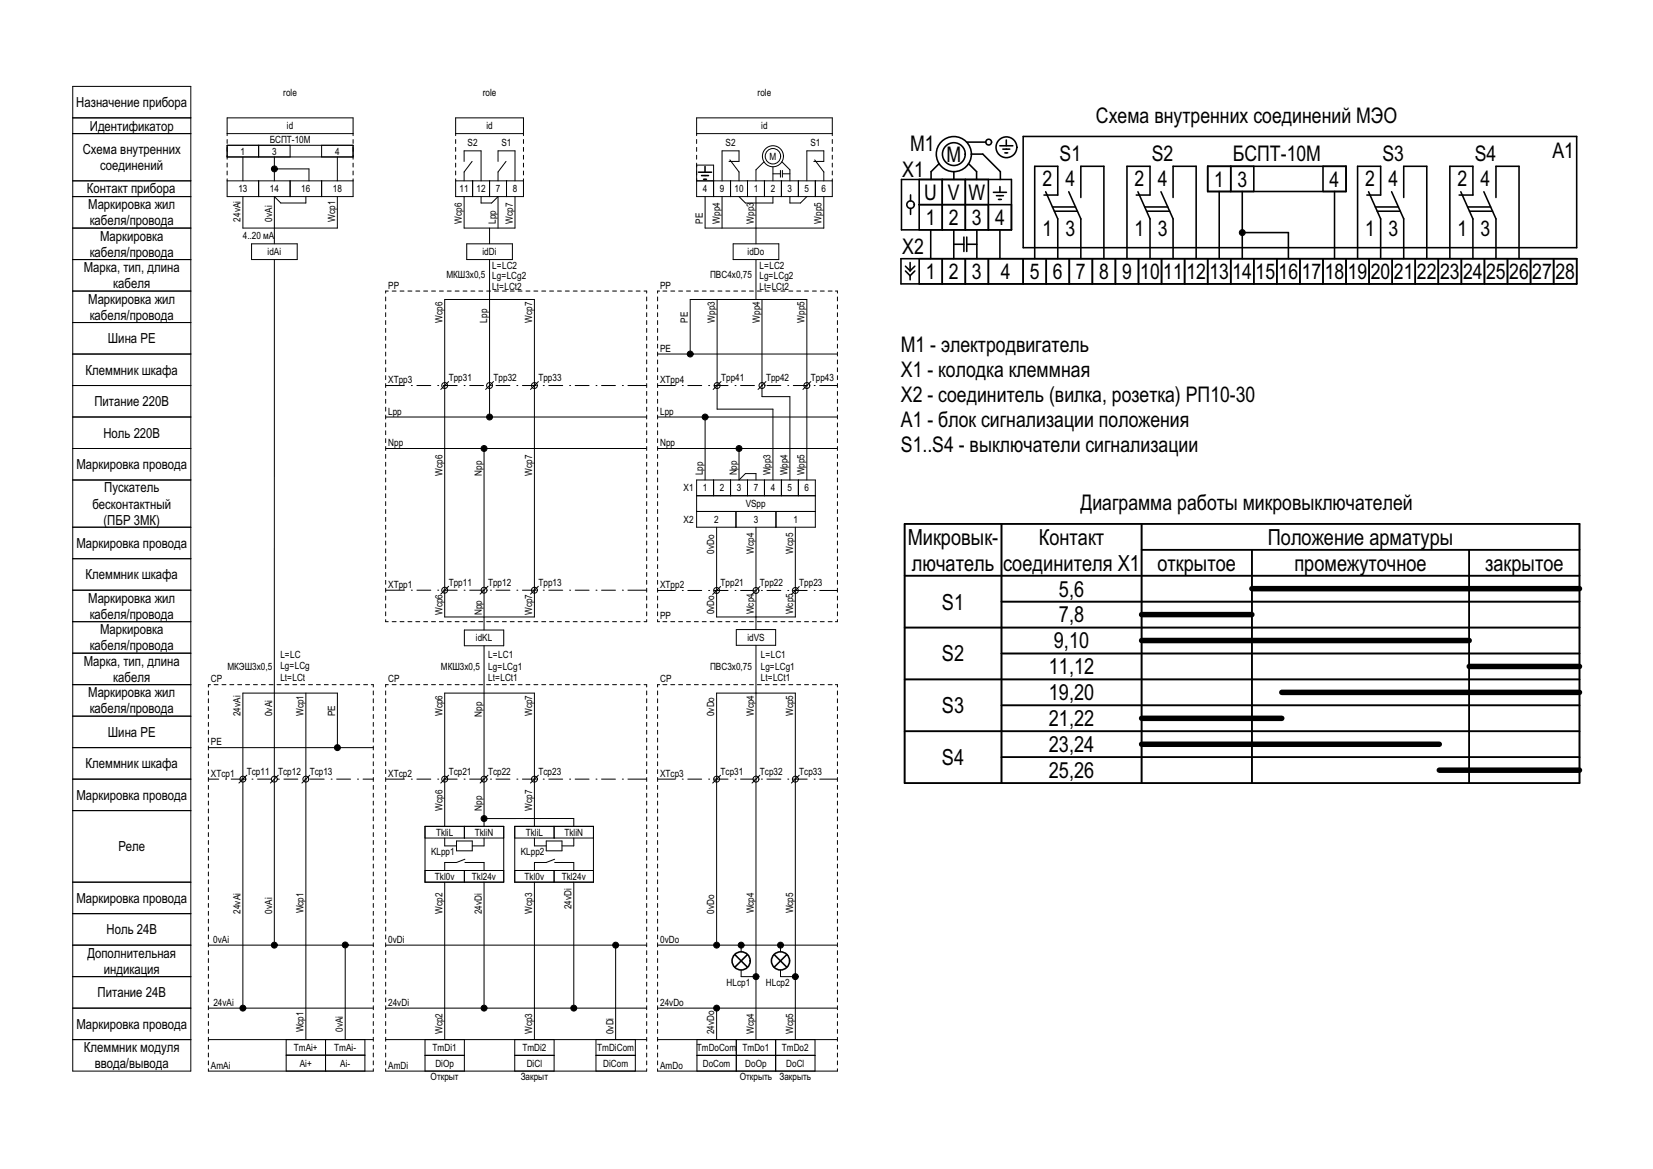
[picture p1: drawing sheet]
<svg xmlns="http://www.w3.org/2000/svg" width="420mm" height="297mm" viewBox="0 0 420 297" stroke-linecap="round" stroke-linejoin="round" font-family="sans-serif">
<!-- layer: cp_static_do -->
<g fill="none" stroke="#000" stroke-width=".25">
<path d="M167.1 175.5v1M167.1 177.5v1M167.1 179.5v1M167.6 173.9h-.5v.6M168.4 173.9h1M170.4 173.9h1M172.4 173.9h1M174.4 173.9h1M176.4 173.9h1M178.4 173.9h1M180.4 173.9h1M182.4 173.9h1"/>
<path d="M184.4 173.9h1M186.4 173.9h1M188.4 173.9h1M190.4 173.9h1M192.1 176.1v88M192.4 173.9h1M194.4 173.9h1M196.4 173.9h1M198.4 173.9h1M200.4 173.9h1M202.4 173.9h1M204.4 173.9h1"/>
<path d="M206.4 173.9h1M208.4 173.9h1M210.4 173.9h1M212.3 173.9h.5v.6M212.8 175.5v1M212.8 177.5v1M212.8 179.5v1M167.1 197.9h4.5M167.1 181.5v1M167.1 183.5v1M167.1 185.5v1M167.1 187.5v1"/>
<path d="M167.1 189.5v1M167.1 191.5v1M167.1 193.5v1M167.1 195.5v1M167.1 197.5v1M167.1 199.5v1M173.3 197.9h.1M174.8 197.9h3.5M180.1 197.9h.1M181.5 197.9h3.5M183.1 196.9l-2 2M186.8 197.9h.1"/>
<path d="M188.2 197.9h3.5M193.1 196.9l-2 2M193.5 197.9h.1M194.9 197.9h3.5M200.2 197.9h.1M201.6 197.9h3.5M203.1 196.9l-2 2M206.9 197.9h.1M208.3 197.9h4.5M212.8 181.5v1M212.8 183.5v1M212.8 185.5v1"/>
<path d="M212.8 187.5v1M212.8 189.5v1M212.8 191.5v1M212.8 193.5v1M212.8 195.5v1M212.8 197.5v1M212.8 199.5v1M167.1 201.5v1M167.1 203.5v1M167.1 205.5v1M167.1 207.5v1M167.1 209.5v1"/>
<path d="M167.1 211.5v1M167.1 213.5v1M167.1 215.5v1M167.1 217.5v1M167.1 219.5v1M212.8 201.5v1M212.8 203.5v1M212.8 205.5v1M212.8 207.5v1M212.8 209.5v1M212.8 211.5v1M212.8 213.5v1"/>
<path d="M212.8 215.5v1M212.8 217.5v1M212.8 219.5v1M167.1 221.5v1M167.1 223.5v1M167.1 225.5v1M167.1 227.5v1M167.1 229.5v1M167.1 231.5v1M167.1 233.5v1M167.1 235.5v1M167.1 237.5v1"/>
<path d="M167.1 239.5v1M182.1 239.4v-63.3h20v88M212.8 221.5v1M212.8 223.5v1M212.8 225.5v1M212.8 227.5v1M212.8 229.5v1M212.8 231.5v1M212.8 233.5v1M212.8 235.5v1M212.8 237.5v1M212.8 239.5v1"/>
<path d="M167.1 256.1h45.7M167.1 240.1h45.7M167.1 241.5v1M167.1 243.5v1M167.1 245.5v1M167.1 247.5v1M167.1 249.5v1M167.1 251.5v1M167.1 253.5v1M167.1 255.5v1M167.1 257.5v1M167.1 259.5v1"/>
<path d="M182.1 256.9v7.2M188.3 240.9v.9M188.3 246.4v1.7h3M198.3 246.4v1.7h3M198.3 240.9v.9M212.8 241.5v1M212.8 243.5v1M212.8 245.5v1M212.8 247.5v1M212.8 249.5v1M212.8 251.5v1M212.8 253.5v1"/>
<path d="M212.8 255.5v1M212.8 257.5v1M212.8 259.5v1M167.1 271.5v.6h45.7v-.6M167.1 264.1h45.7M167.1 261.5v1M167.1 263.5v1M167.1 265.5v1M167.1 267.5v1M167.1 269.5v1M177.1 268.1h30M177.1 264.1v8"/>
<path d="M187.1 264.1v8M197.1 264.1v8M207.1 264.1v8M212.8 261.5v1M212.8 263.5v1M212.8 265.5v1M212.8 267.5v1M212.8 269.5v1"/>
<circle cx="182.1" cy="197.9" r=".75"/>
<circle cx="192.1" cy="197.9" r=".75"/>
<circle cx="202.1" cy="197.9" r=".75"/>
<circle cx="182.1" cy="256.1" r=".75"/>
<circle cx="182.1" cy="240.1" r=".75"/>
<circle cx="188.3" cy="240.1" r=".75"/>
<circle cx="192.1" cy="248.1" r=".75"/>
<circle cx="198.3" cy="240.1" r=".75"/>
<circle cx="202.1" cy="248.1" r=".75"/>
</g>
<!-- layer: id_static_do -->
<g fill="none" stroke="#000" stroke-width=".25">
<path d="M177 34.5v-4.6h34.5v4.6M177 35.4v1M177 37.4v1M177 39.4v1M177 33.9h34.5M211.5 35.4v1M211.5 37.4v1M211.5 39.4v1M177 41.4v8.5h34.5v-4.5M177 41.9h4.3v8M177 45.9h34.5M179.2 49.9v8h30.1v-8"/>
<path d="M183.5 49.9v8M185.2 41h2.6v-2.7h-4.3v7.6M185.5 40.6l2.3 3.1v2.2M185.6 45.9v4M187.8 49.9l1.6 1.7h7v-1.7M189.9 45.9v4M192.1 49.9v12M194.1 41.1l-2 2v2.8M194.2 45.9v4M196.4 42.4v3.5M196.4 44.2h1.9M198.3 43.3v1.7"/>
<path d="M198.5 45.9v4M198.7 41.1l2 2v2.8M198.8 44.2h1.9M198.8 43.3v1.7M200.7 49.9v1.7h2.7l1.6-1.7M202.9 45.9v4M206.8 41h2.5v-2.7h-4.3v7.6M207 40.6l2.3 3.1v2.2M207.2 45.9v4M211.5 41.4v1M211.5 43.4v1M167.1 75.4v1"/>
<path d="M167.1 77.4v1M167.1 79.4v1M167.6 73.9h-.5v.6M168.4 73.9h1M170.4 73.9h1M172.4 73.9h1M174.4 73.9h1M176.4 73.9h1M178.4 73.9h1M180.4 73.9h1M182.2 76.1v27.8h14.2v18M182.4 73.9h1"/>
<path d="M184.4 73.9h1M186.3 61.9h11.6v4h-11.6zM186.4 73.9h1M188.4 73.9h1M190.4 73.9h1M192.1 65.9v10.2M192.4 73.9h1M193.6 76.1v24.7h7.1v21.1M194.4 73.9h1M196.4 73.9h1M198.4 73.9h1M200.4 73.9h1"/>
<path d="M202.4 73.9h1M204.4 73.9h1M206.4 73.9h1M208.4 73.9h1M210.4 73.9h1M212.3 73.9h.5v.6M212.8 75.4v1M212.8 77.4v1M212.8 79.4v1M167.1 97.9h4.5M167.1 89.9h45.7M167.1 81.4v1"/>
<path d="M167.1 83.4v1M167.1 85.4v1M167.1 87.4v1M167.1 89.4v1M167.1 91.4v1M167.1 93.4v1M167.1 95.4v1M167.1 97.4v1M167.1 99.4v1M173.3 97.9h.1M174.8 97.9h3.5M175.4 89.2v-13.1h29.6v45.8"/>
<path d="M180.1 97.9h.1M181.5 97.9h3.5M183.2 96.9l-2 2M186.8 97.9h.1M188.2 97.9h3.5M193.5 97.9h.1M194.6 96.9l-2 2M194.9 97.9h3.5M200.2 97.9h.1M201.6 97.9h3.5M206 96.9l-2 2M206.9 97.9h.1"/>
<path d="M208.3 97.9h4.5M212.8 81.4v1M212.8 83.4v1M212.8 85.4v1M212.8 87.4v1M212.8 89.4v1M212.8 91.4v1M212.8 93.4v1M212.8 95.4v1M212.8 97.4v1M212.8 99.4v1M167.1 105.9h45.7"/>
<path d="M167.1 113.9h45.7M167.1 101.4v1M167.1 103.4v1M167.1 105.4v1M167.1 107.4v1M167.1 109.4v1M167.1 111.4v1M167.1 113.4v1M167.1 115.4v1M167.1 117.4v1M167.1 119.4v1M179.2 106.7v15.2"/>
<path d="M187.8 114.7v7.2l1.6-1.6h2.7v1.6M212.8 101.4v1M212.8 103.4v1M212.8 105.4v1M212.8 107.4v1M212.8 109.4v1M212.8 111.4v1M212.8 113.4v1M212.8 115.4v1M212.8 117.4v1M212.8 119.4v1M167.1 121.4v1"/>
<path d="M167.1 123.4v1M167.1 125.4v1M167.1 127.4v1M167.1 129.4v1M167.1 131.4v1M167.1 133.4v1M167.1 135.4v1M167.1 137.4v1M167.1 139.4v1M177 129.9h30.2M177 121.9h30.2v12h-30.2zM177 125.9h30.2"/>
<path d="M181.3 121.9v4M182.1 133.9v22.9h20v-22.9M185.6 121.9v4M187 129.9v4M189.9 121.9v4M192.1 133.9v26M194.2 121.9v4M197.2 129.9v4M198.5 121.9v4M202.9 121.9v4M212.8 121.4v1M212.8 123.4v1"/>
<path d="M212.8 125.4v1M212.8 127.4v1M212.8 129.4v1M212.8 131.4v1M212.8 133.4v1M212.8 135.4v1M212.8 137.4v1M212.8 139.4v1M167.1 150h4.5M167.1 157.4v.5h.5M167.1 141.4v1M167.1 143.4v1"/>
<path d="M167.1 145.4v1M167.1 147.4v1M167.1 149.4v1M167.1 151.4v1M167.1 153.4v1M167.1 155.4v1M168.4 157.9h1M170.4 157.9h1M172.4 157.9h1M173.3 150h.1M174.4 157.9h1M174.8 150h3.5"/>
<path d="M176.4 157.9h1M178.4 157.9h1M180.1 150h.1M180.4 157.9h1M181.5 150h3.5M182.4 157.9h1M183.1 149l-2 2M184.4 157.9h1M186.4 157.9h1M186.8 150h.1M187.1 159.9h10v4h-10zM188.2 150h3.5"/>
<path d="M188.4 157.9h1M190.4 157.9h1M192.4 157.9h1M193.1 149l-2 2M193.5 150h.1M194.4 157.9h1M194.9 150h3.5M196.4 157.9h1M198.4 157.9h1M200.2 150h.1M200.4 157.9h1M201.6 150h3.5"/>
<path d="M202.4 157.9h1M203.1 149l-2 2M204.4 157.9h1M206.4 157.9h1M206.9 150h.1M208.3 150h4.5M208.4 157.9h1M210.4 157.9h1M212.8 157.4v.5h-.5M212.8 141.4v1M212.8 143.4v1M212.8 145.4v1"/>
<path d="M212.8 147.4v1M212.8 149.4v1M212.8 151.4v1M212.8 153.4v1M212.8 155.4v1M192.1 163.9v12.2"/>
<circle cx="196.4" cy="39.7" r="1.96"/>
<circle cx="196.4" cy="39.7" r="2.67"/>
<circle cx="175.4" cy="89.9" r=".75"/>
<circle cx="182.2" cy="97.9" r=".75"/>
<circle cx="193.6" cy="97.9" r=".75"/>
<circle cx="205" cy="97.9" r=".75"/>
<circle cx="179.2" cy="105.9" r=".75"/>
<circle cx="187.8" cy="113.9" r=".75"/>
<circle cx="182.1" cy="150" r=".75"/>
<circle cx="192.1" cy="150" r=".75"/>
<circle cx="202.1" cy="150" r=".75"/>
</g>
<!-- layer: cp_static_ai -->
<g fill="none" stroke="#000" stroke-width=".25">
<path d="M52.9 175.5v1M52.9 177.5v1M52.9 179.5v1M53.5 173.9h-.6v.6M54.4 173.9h1M56.4 173.9h1M58.4 173.9h1M60.4 173.9h1M62.4 173.9h1M64.4 173.9h1M66.4 173.9h1M68.4 173.9h1"/>
<path d="M69.7 176.1v63.3M70.4 173.9h1M72.4 173.9h1M74.4 173.9h1M76.4 173.9h1M77.7 176.1v88M78.4 173.9h1M80.4 173.9h1M82.4 173.9h1M84.4 173.9h1M86.4 173.9h1M88.4 173.9h1"/>
<path d="M90.4 173.9h1M92.4 173.9h1M94.3 173.9h.6v.6M94.9 175.5v1M94.9 177.5v1M94.9 179.5v1M52.9 197.9h2.7M52.9 189.9h42M52.9 181.5v1M52.9 183.5v1M52.9 185.5v1M52.9 187.5v1"/>
<path d="M52.9 189.5v1M52.9 191.5v1M52.9 193.5v1M52.9 195.5v1M52.9 197.5v1M52.9 199.5v1M57.3 197.9h.1M58.7 197.9h3.6M62.7 196.9l-2 2M64 197.9h.1M65.4 197.9h3.6M70.7 196.9l-2 2"/>
<path d="M70.7 197.9h.1M72.1 197.9h3.6M77.4 197.9h.1M78.7 196.9l-2 2M78.8 197.9h3.6M84.1 197.9h.1M85.5 197.9h3.6M85.7 189.2v-13.1h-24v79.3M90.8 197.9h.1M92.2 197.9h2.7M94.9 181.5v1M94.9 183.5v1"/>
<path d="M94.9 185.5v1M94.9 187.5v1M94.9 189.5v1M94.9 191.5v1M94.9 193.5v1M94.9 195.5v1M94.9 197.5v1M94.9 199.5v1M52.9 201.5v1M52.9 203.5v1M52.9 205.5v1M52.9 207.5v1"/>
<path d="M52.9 209.5v1M52.9 211.5v1M52.9 213.5v1M52.9 215.5v1M52.9 217.5v1M52.9 219.5v1M94.9 201.5v1M94.9 203.5v1M94.9 205.5v1M94.9 207.5v1M94.9 209.5v1M94.9 211.5v1"/>
<path d="M94.9 213.5v1M94.9 215.5v1M94.9 217.5v1M94.9 219.5v1M52.9 221.5v1M52.9 223.5v1M52.9 225.5v1M52.9 227.5v1M52.9 229.5v1M52.9 231.5v1M52.9 233.5v1M52.9 235.5v1"/>
<path d="M52.9 237.5v1M52.9 239.5v1M94.9 221.5v1M94.9 223.5v1M94.9 225.5v1M94.9 227.5v1M94.9 229.5v1M94.9 231.5v1M94.9 233.5v1M94.9 235.5v1M94.9 237.5v1M94.9 239.5v1"/>
<path d="M52.9 256.1h42M52.9 240.1h42M52.9 241.5v1M52.9 243.5v1M52.9 245.5v1M52.9 247.5v1M52.9 249.5v1M52.9 251.5v1M52.9 253.5v1M52.9 255.5v1M52.9 257.5v1M52.9 259.5v1"/>
<path d="M87.7 240.8v23.3M94.9 241.5v1M94.9 243.5v1M94.9 245.5v1M94.9 247.5v1M94.9 249.5v1M94.9 251.5v1M94.9 253.5v1M94.9 255.5v1M94.9 257.5v1M94.9 259.5v1M52.9 271.5v.6h42v-.6"/>
<path d="M52.9 264.1h42M52.9 261.5v1M52.9 263.5v1M52.9 265.5v1M52.9 267.5v1M52.9 269.5v1M72.7 268.1h20M72.7 264.1v8M82.7 264.1v8M92.7 264.1v8M94.9 261.5v1M94.9 263.5v1"/>
<path d="M94.9 265.5v1M94.9 267.5v1M94.9 269.5v1"/>
<circle cx="61.7" cy="197.9" r=".75"/>
<circle cx="69.7" cy="197.9" r=".75"/>
<circle cx="77.7" cy="197.9" r=".75"/>
<circle cx="85.7" cy="189.9" r=".75"/>
<circle cx="61.7" cy="256.1" r=".75"/>
<circle cx="69.7" cy="240.1" r=".75"/>
<circle cx="87.7" cy="240.1" r=".75"/>
</g>
<g fill="#000">
<circle cx="85.7" cy="189.9" r=".75"/>
<circle cx="61.7" cy="256.1" r=".75"/>
<circle cx="69.7" cy="240.1" r=".75"/>
<circle cx="87.7" cy="240.1" r=".75"/>
</g>
<!-- layer: id_static_ai -->
<g fill="none" stroke="#000" stroke-width=".25">
<path d="M57.7 33.9h32M57.7 34.5v-4.6h32v4.6M57.7 35.4v1M57.7 39.9h32M61.7 39.9v6M65.7 36.9v3M69.7 39.9v6M73.7 36.9v3M81.7 36.9v3M85.7 39.9v6M89.7 35.4v1M57.7 40.4v-3.5h32v3.5"/>
<path d="M57.7 45.4v4.5h32v-4.5M57.7 41.4v1M57.7 43.4v1M57.7 45.9h32M61.7 49.9v8h24v-8M65.7 45.9v4M70.5 42.9h8v3M73.7 45.9v4M77.7 49.9v1.7h-6.4l-1.6-1.7v12M81.7 45.9v4M89.7 41.4v1M89.7 43.4v1"/>
<path d="M63.9 61.9h11.6v4h-11.6zM69.7 65.9v110.2"/>
<circle cx="69.7" cy="42.9" r=".75"/>
</g>
<!-- layer: cp_static_di -->
<g fill="none" stroke="#000" stroke-width=".25">
<path d="M98 175.5v1M98 177.5v1M98 179.5v1M98.6 173.9h-.6v.6M99.6 173.9h1M101.6 173.9h1M103.6 173.9h1M105.6 173.9h1M107.6 173.9h1M109.6 173.9h1M111.6 173.9h1M113.6 173.9h1"/>
<path d="M115.6 173.9h1M117.6 173.9h1M119.6 173.9h1M121.6 173.9h1M123.6 173.9h1M125.6 173.9h1M127.6 173.9h1M129.6 173.9h1M131.6 173.9h1M133.6 173.9h1M135.6 173.9h1M137.6 173.9h1"/>
<path d="M139.6 173.9h1M141.6 173.9h1M143.6 173.9h1M145.6 173.9h1M147.6 173.9h1M149.6 173.9h1M151.6 173.9h1M153.6 173.9h1M155.6 173.9h1M157.6 173.9h1M159.6 173.9h1M161.6 173.9h1"/>
<path d="M163.6 173.9h.7v.6M164.3 175.5v1M164.3 177.5v1M164.3 179.5v1M98 197.9h4.8M98 181.5v1M98 183.5v1M98 185.5v1M98 187.5v1M98 189.5v1M98 191.5v1M98 193.5v1"/>
<path d="M98 195.5v1M98 197.5v1M98 199.5v1M104.5 197.9h.1M105.9 197.9h3.6M111.2 197.9h.1M112.6 197.9h3.6M113 197.9v12M114 196.9l-2 2M117.9 197.9h.1M119.3 197.9h3.6M123 197.9v12"/>
<path d="M124 196.9l-2 2M124.6 197.9h.1M126 197.9h3.6M131.3 197.9h.1M132.7 197.9h3.6M135.8 197.9v12M136.8 196.9l-2 2M138 197.9h.1M139.4 197.9h3.6M144.7 197.9h.1M146.1 197.9h3.6M151.4 197.9h.1"/>
<path d="M152.8 197.9h3.6M158.1 197.9h.1M159.5 197.9h4.8M164.3 181.5v1M164.3 183.5v1M164.3 185.5v1M164.3 187.5v1M164.3 189.5v1M164.3 191.5v1M164.3 193.5v1M164.3 195.5v1M164.3 197.5v1"/>
<path d="M164.3 199.5v1M98 201.5v1M98 203.5v1M98 205.5v1M98 207.5v1M98 209.5v1M98 211.5v1M98 213.5v1M98 215.5v1M98 217.5v1M98 219.5v1M108 209.9h20v14.2h-20z"/>
<path d="M108 212.9h20M113 212.9v2h3M116 213.7h4v2.5h-4zM118 209.9v3M118.1 218.3l-2.1 .8h-3v2.1M118.1 219.1h4.9v2.1M123 212.9v2h-3M123.7 208l22.1-.1v2M130.8 209.9h20v14.2h-20zM130.8 212.9h20M135.8 212.9v2h3M138.8 213.7h4v2.5h-4z"/>
<path d="M140.8 209.9v3M140.9 218.3l-2.1 .8h-3v2.1M140.9 219.1h4.9v2.1M145.8 212.9v2h-3M164.3 201.5v1M164.3 203.5v1M164.3 205.5v1M164.3 207.5v1M164.3 209.5v1M164.3 211.5v1M164.3 213.5v1M164.3 215.5v1"/>
<path d="M164.3 217.5v1M164.3 219.5v1M98 221.5v1M98 223.5v1M98 225.5v1M98 227.5v1M98 229.5v1M98 231.5v1M98 233.5v1M98 235.5v1M98 237.5v1M98 239.5v1"/>
<path d="M108 221.2h20M113 224.1v40M118 221.2v2.9M123 224.1v31.3M130.8 221.2h20M135.8 224.1v40M140.8 221.2v2.9M145.8 224.1v31.3M164.3 221.5v1M164.3 223.5v1M164.3 225.5v1M164.3 227.5v1"/>
<path d="M164.3 229.5v1M164.3 231.5v1M164.3 233.5v1M164.3 235.5v1M164.3 237.5v1M164.3 239.5v1M98 256.1h66.3M98 240.1h66.3M98 241.5v1M98 243.5v1M98 245.5v1M98 247.5v1"/>
<path d="M98 249.5v1M98 251.5v1M98 253.5v1M98 255.5v1M98 257.5v1M98 259.5v1M156.4 240.9v23.2M164.3 241.5v1M164.3 243.5v1M164.3 245.5v1M164.3 247.5v1M164.3 249.5v1"/>
<path d="M164.3 251.5v1M164.3 253.5v1M164.3 255.5v1M164.3 257.5v1M164.3 259.5v1M98 271.5v.6h66.3v-.6M98 264.1h66.3M98 261.5v1M98 263.5v1M98 265.5v1M98 267.5v1M98 269.5v1"/>
<path d="M108 264.1v8M108 268.1h10M118 264.1v8M130.8 264.1v8M130.8 268.1h10M140.8 264.1v8M151.4 268.1h10M151.4 264.1v8M161.4 264.1v8M164.3 261.5v1M164.3 263.5v1M164.3 265.5v1"/>
<path d="M164.3 267.5v1M164.3 269.5v1"/>
<circle cx="113" cy="197.9" r=".75"/>
<circle cx="123" cy="197.9" r=".75"/>
<circle cx="135.8" cy="197.9" r=".75"/>
<circle cx="123" cy="208" r=".75"/>
<circle cx="123" cy="256.1" r=".75"/>
<circle cx="145.8" cy="256.1" r=".75"/>
<circle cx="156.4" cy="240.1" r=".75"/>
</g>
<!-- layer: id_static_di -->
<g fill="none" stroke="#000" stroke-width=".25">
<path d="M115.8 34.5v-4.6h17.2v4.6M115.8 35.4v1M115.8 37.4v1M115.8 39.4v1M115.8 33.9h17.2M133 35.4v1M133 37.4v1M133 39.4v1M115.8 45.4v4.5h17.2v-4.5M115.8 45.9h17.2M115.8 41.4v1M115.8 43.4v1"/>
<path d="M117.9 41v-2.7h4.3v7.6M117.9 49.9v8h13v-8M119.9 41l-2 2.7v2.2M120.1 45.9v4M122.2 49.9v1.7h2.7l1.6-1.7v8M124.4 45.9v4M124.4 57.9v4M126.5 41v-2.7h4.4v7.6M128.6 41l-2.1 2.7v2.2M128.7 45.9v4M133 41.4v1M133 43.4v1"/>
<path d="M98 75.4v1M98 77.4v1M98 79.4v1M98.6 73.9h-.6v.6M99.6 73.9h1M101.6 73.9h1M103.6 73.9h1M105.6 73.9h1M107.6 73.9h1M109.6 73.9h1M111.6 73.9h1M113 76.1h22.8v80.7h-22.8z"/>
<path d="M113.6 73.9h1M115.6 73.9h1M117.6 73.9h1M118.6 61.9h11.6v4h-11.6zM119.6 73.9h1M121.6 73.9h1M123.6 73.9h1M124.4 65.9v39.3M125.6 73.9h1M127.6 73.9h1M129.6 73.9h1M131.6 73.9h1"/>
<path d="M133.6 73.9h1M135.6 73.9h1M137.6 73.9h1M139.6 73.9h1M141.6 73.9h1M143.6 73.9h1M145.6 73.9h1M147.6 73.9h1M149.6 73.9h1M151.6 73.9h1M153.6 73.9h1M155.6 73.9h1"/>
<path d="M157.6 73.9h1M159.6 73.9h1M161.6 73.9h1M163.6 73.9h.7v.6M164.3 75.4v1M164.3 77.4v1M164.3 79.4v1M98 97.9h4.8M98 81.4v1M98 83.4v1M98 85.4v1M98 87.4v1"/>
<path d="M98 89.4v1M98 91.4v1M98 93.4v1M98 95.4v1M98 97.4v1M98 99.4v1M104.5 97.9h.1M105.9 97.9h3.6M111.2 97.9h.1M112.6 97.9h3.6M114 96.9l-2 2M117.9 97.9h.1"/>
<path d="M119.3 97.9h3.6M124.6 97.9h.1M125.4 96.9l-2 2M126 97.9h3.6M131.3 97.9h.1M132.7 97.9h3.6M136.8 96.9l-2 2M138 97.9h.1M139.4 97.9h3.6M144.7 97.9h.1M146.1 97.9h3.6M151.4 97.9h.1"/>
<path d="M152.8 97.9h3.6M158.1 97.9h.1M159.5 97.9h4.8M164.3 81.4v1M164.3 83.4v1M164.3 85.4v1M164.3 87.4v1M164.3 89.4v1M164.3 91.4v1M164.3 93.4v1M164.3 95.4v1M164.3 97.4v1"/>
<path d="M164.3 99.4v1M98 105.9h66.3M98 113.9h66.3M98 101.4v1M98 103.4v1M98 105.4v1M98 107.4v1M98 109.4v1M98 111.4v1M98 113.4v1M98 115.4v1M98 117.4v1"/>
<path d="M98 119.4v1M123 114.7v45.4M164.3 101.4v1M164.3 103.4v1M164.3 105.4v1M164.3 107.4v1M164.3 109.4v1M164.3 111.4v1M164.3 113.4v1M164.3 115.4v1M164.3 117.4v1M164.3 119.4v1"/>
<path d="M98 121.4v1M98 123.4v1M98 125.4v1M98 127.4v1M98 129.4v1M98 131.4v1M98 133.4v1M98 135.4v1M98 137.4v1M98 139.4v1M164.3 121.4v1M164.3 123.4v1"/>
<path d="M164.3 125.4v1M164.3 127.4v1M164.3 129.4v1M164.3 131.4v1M164.3 133.4v1M164.3 135.4v1M164.3 137.4v1M164.3 139.4v1M98 149.9h4.8M98 141.4v1M98 143.4v1M98 145.4v1"/>
<path d="M98 147.4v1M98 149.4v1M98 151.4v1M98 153.4v1M98 155.4v1M98 157.4v.5h.6M99.6 157.9h1M101.6 157.9h1M103.6 157.9h1M104.5 149.9h.1M105.6 157.9h1M105.9 149.9h3.6"/>
<path d="M107.6 157.9h1M109.6 157.9h1M111.2 149.9h.1M111.6 157.9h1M112.6 149.9h3.6M113.6 157.9h1M114 148.9l-2 2M115.6 157.9h1M117.6 157.9h1M117.9 149.9h.1M119.3 149.9h3.6M119.6 157.9h1"/>
<path d="M121.6 157.9h1M123.6 157.9h1M124 148.9l-2 2M124.6 149.9h.1M125.6 157.9h1M126 149.9h3.6M127.6 157.9h1M129.6 157.9h1M131.3 149.9h.1M131.6 157.9h1M132.7 149.9h3.6M133.6 157.9h1"/>
<path d="M135.6 157.9h1M136.8 148.9l-2 2M137.6 157.9h1M138 149.9h.1M139.4 149.9h3.6M139.6 157.9h1M141.6 157.9h1M143.6 157.9h1M144.7 149.9h.1M145.6 157.9h1M146.1 149.9h3.6M147.6 157.9h1"/>
<path d="M149.6 157.9h1M151.4 149.9h.1M151.6 157.9h1M152.8 149.9h3.6M153.6 157.9h1M155.6 157.9h1M157.6 157.9h1M158.1 149.9h.1M159.5 149.9h4.8M159.6 157.9h1M161.6 157.9h1M164.3 141.4v1"/>
<path d="M164.3 143.4v1M164.3 145.4v1M164.3 147.4v1M164.3 149.4v1M164.3 151.4v1M164.3 153.4v1M164.3 155.4v1M164.3 157.4v.5h-.7M118 160.1h10v4h-10zM123 164.1v33.8M113 197.9v-21.8h22.8v21.8"/>
<circle cx="113" cy="97.9" r=".75"/>
<circle cx="124.4" cy="97.9" r=".75"/>
<circle cx="135.8" cy="97.9" r=".75"/>
<circle cx="123" cy="113.9" r=".75"/>
<circle cx="124.4" cy="105.9" r=".75"/>
<circle cx="113" cy="149.9" r=".75"/>
<circle cx="123" cy="149.9" r=".75"/>
<circle cx="135.8" cy="149.9" r=".75"/>
</g>
<!-- layer: cp_names -->
<path d="M18.5 173.9h30v32h-30zM18.5 197.9h30M18.5 189.9h30M18.5 181.9h30M18.5 224.1h30v48h-30zM18.5 232.1h30M18.5 256.1h30M18.5 240.1h30M18.5 248.1h30M18.5 264.1h30" fill="none" stroke="#000" stroke-width=".25"/>
<!-- layer: id_names -->
<g fill="none" stroke="#000" stroke-width=".25">
<path d="M18.5 21.9h30v152h-30zM18.5 29.9h30M18.5 33.9h30M18.5 57.9h30M18.5 49.9h30M18.5 45.9h30M18.5 73.9h30M18.5 65.9h30M18.5 97.9h30M18.5 89.9h30M18.5 81.9h30M18.5 105.9h30"/>
<path d="M18.5 113.9h30M18.5 133.9h30M18.5 121.9h30M18.5 157.9h30M18.5 149.9h30M18.5 141.9h30M18.5 165.9h30M18.5 205.9h30v18.2h-30z"/>
</g>
<!-- layer: info -->
<g fill="none" stroke="#000" stroke-width=".4">
<path d="M245.6 36.1h4.9M246.8 39.2h2.9l4.5 4.4v2M254 37h3.3M254.8 37.9h1.8M255.3 38.8h.7M255.7 35.6v1.4M260 34.7h140.6v28.2h-140.6zM177.5 43.8h3.3M178.3 44.6h1.7M178.8 45.6h.7M179.1 42.3v1.5M229.1 45.6h27.9v12.8h-27.9z"/>
<path d="M231.4 49.5v1.5M231.4 53v1.5M233.6 45.6v12.8M233.6 52h23.4M236.5 58.4v7.3M238.6 41.6l-2 2v2M239.4 45.6v12.8M242.3 58.4v7.3M242.4 43.6v2M245.3 45.6v12.8M246.1 41.6l2 2v2M248.2 58.4v7.3"/>
<path d="M251.1 45.6v12.8M252.4 48.9h3.3M253.2 49.7h1.7M253.7 50.7h.7M254.1 58.4v7.3M254.1 47.4v1.5M265.3 49.6h3.5v-7.3h-5.9v23.4M265.7 48.7l3.1 6.9v10.1M267.4 52.6h5.9M267.9 53.7h5.9M271.5 48.7l3.1 6.9v10.1M274.6 50.2v-7.9h5.9v23.4"/>
<path d="M288.7 49.6h3.5v-7.3h-5.9v23.4M289.1 48.7l3.1 6.9v10.1M290.9 52.6h5.8M291.3 53.7h5.9M295 48.7l3.1 6.9v10.1M298.1 50.2v-7.9h5.8v23.4M306.9 42.3h35.1v6.4h-35.1zM309.8 48.7v17M312.7 42.3v6.4M315.6 48.7v17M316.4 59.1h11v6.6M318.6 42.3v6.4"/>
<path d="M336.2 42.3v6.4M339.1 48.7v17M347.3 49.6h3.5v-7.3h-5.9v23.4M347.7 48.7l3.1 6.9v10.1M349.5 52.6h5.8M349.9 53.7h5.9M353.6 48.7l3.1 6.9v10.1M356.7 50.2v-7.9h5.8v23.4M370.7 49.6h3.5v-7.3h-5.8v23.4M371.2 48.7l3 6.9v10.1M372.9 52.6h5.9M373.4 53.7h5.8"/>
<path d="M377 48.7l3.1 6.9v10.1M380.1 50.2v-7.9h5.9v23.4M228.9 65.7h171.7v6.4h-171.7zM230.1 67.6l1.1 1.2M230.1 68.8l1.1 1.2M231.2 66.7v2.1M231.2 70v1.1M232.4 67.6l-1.2 1.2M232.4 68.8l-1.2 1.2M233.6 65.7v6.4M239.4 65.7v6.4M242.3 62.1h2.6"/>
<path d="M244.9 60.2v3.7M245.3 65.7v6.4M245.6 62.1h2.6M245.6 60.2v3.7M251.1 65.7v6.4M260 65.7v6.4M265.8 65.7v6.4M271.7 65.7v6.4M277.6 65.7v6.4M283.4 65.7v6.4M289.3 65.7v6.4M295.1 65.7v6.4"/>
<path d="M301 65.7v6.4M306.9 65.7v6.4M312.7 65.7v6.4M318.6 65.7v6.4M324.4 65.7v6.4M330.3 65.7v6.4M336.2 65.7v6.4M342 65.7v6.4M347.9 65.7v6.4M353.7 65.7v6.4M359.6 65.7v6.4M365.5 65.7v6.4"/>
<path d="M371.3 65.7v6.4M377.2 65.7v6.4M383 65.7v6.4M388.9 65.7v6.4M394.8 65.7v6.4M229.8 133.1h171.5v65.9h-171.5zM254.5 133.1v65.9M290.1 133.1v65.9M290.1 139.7h111.2M318.1 139.7v59.3M373.3 139.7v59.3M229.8 159.4h171.5"/>
<path d="M229.8 146.3h171.5M254.5 152.9h146.8M229.8 172.6h171.5M254.5 166h146.8M254.5 179.2h146.8M229.8 185.8h171.5M254.5 192.4h146.8"/>
<circle cx="242.4" cy="39.2" r="2.9"/>
<circle cx="242.4" cy="39.2" r="4.5"/>
<circle cx="251.2" cy="36.1" r=".73"/>
<circle cx="255.7" cy="37.4" r="2.64"/>
<circle cx="231.4" cy="52" r=".96"/>
</g>
<path d="M290.1 156.1h28M318.1 149.6h83.2M290.1 162.7h83.2M325.7 175.9h75.6M373.3 169.3h28M290.1 182.5h35.6M290.1 189.1h75.6M365.7 195.7h35.6" fill="none" stroke="#000" stroke-width="1.4"/>
<circle cx="315.6" cy="59.1" r=".75" fill="none" stroke="#000" stroke-width=".25"/>
<circle cx="315.6" cy="59.1" r=".75" fill="#000"/>
<!-- layer: cp_static_do -->
<g fill="#000">
<circle cx="182.1" cy="240.1" r=".75"/>
<circle cx="182.1" cy="256.1" r=".75"/>
<circle cx="188.3" cy="240.1" r=".75"/>
<circle cx="192.1" cy="248.1" r=".75"/>
<circle cx="198.3" cy="240.1" r=".75"/>
<circle cx="202.1" cy="248.1" r=".75"/>
</g>
<g fill="none" stroke="#000" stroke-width=".4">
<path d="M186.7 242.5l3.2 3.3M189.9 242.5l-3.2 3.3M196.7 242.5l3.2 3.3M199.9 242.5l-3.2 3.3"/>
<circle cx="188.3" cy="244.1" r="2.31"/>
<circle cx="198.3" cy="244.1" r="2.31"/>
</g>
<!-- layer: id_static_do -->
<g fill="#000">
<circle cx="175.4" cy="89.9" r=".75"/>
<circle cx="179.2" cy="105.9" r=".75"/>
<circle cx="187.8" cy="113.9" r=".75"/>
</g>
<!-- layer: id_static_ai -->
<circle cx="69.7" cy="42.9" r=".75" fill="#000"/>
<!-- layer: cp_static_di -->
<g fill="#000">
<circle cx="123" cy="208" r=".75"/>
<circle cx="123" cy="256.1" r=".75"/>
<circle cx="145.8" cy="256.1" r=".75"/>
<circle cx="156.4" cy="240.1" r=".75"/>
</g>
<!-- layer: id_static_di -->
<g fill="#000">
<circle cx="123" cy="113.9" r=".75"/>
<circle cx="124.4" cy="105.9" r=".75"/>
</g>
<g font-size="5.6">
<text x="230.6" y="138.4">Микровык-</text>
<text x="263.9" y="138.4">Контакт</text>
<text x="322.1" y="138.4">Положение арматуры</text>
<text x="231.7" y="145">лючатель</text>
<text x="254.9" y="145">соединителя Х1</text>
<text x="294.1" y="145">открытое</text>
<text x="328.9" y="145">промежуточное</text>
<text x="377.4" y="145">закрытое</text>
<text x="239.3" y="154.9">S1</text>
<text x="269.1" y="151.6">5,6</text>
<text x="269.1" y="158.1">7,8</text>
<text x="267.8" y="164.7">9,10</text>
<text x="239.3" y="168">S2</text>
<text x="266.5" y="171.3">11,12</text>
<text x="266.5" y="177.9">19,20</text>
<text x="239.3" y="181.2">S3</text>
<text x="266.5" y="184.5">21,22</text>
<text x="266.5" y="191.1">23,24</text>
<text x="239.3" y="194.4">S4</text>
<text x="266.5" y="197.7">25,26</text>
</g>
<g font-size="5.5">
<text x="278.5" y="31.2">Схема внутренних соединений МЭО</text>
<text x="231.3" y="38.3">M1</text>
<text x="240.5" y="41.1">M</text>
<text x="269.2" y="40.8">S1</text>
<text x="292.7" y="40.8">S2</text>
<text x="313.2" y="41">БСПТ-10М</text>
<text x="351.3" y="40.8">S3</text>
<text x="374.7" y="40.8">S4</text>
<text x="394.5" y="40.1">A1</text>
<text x="229.3" y="44.9">X1</text>
<text x="264.8" y="47.4">2</text>
<text x="270.7" y="47.4">4</text>
<text x="288.3" y="47.4">2</text>
<text x="294.2" y="47.4">4</text>
<text x="308.5" y="47.4">1</text>
<text x="314.4" y="47.4">3</text>
<text x="337.8" y="47.4">4</text>
<text x="346.9" y="47.4">2</text>
<text x="352.8" y="47.4">4</text>
<text x="370.3" y="47.4">2</text>
<text x="376.2" y="47.4">4</text>
<text x="234.9" y="50.7">U</text>
<text x="240.8" y="50.7">V</text>
<text x="246.1" y="50.7">W</text>
<text x="235.2" y="57.1">1</text>
<text x="241.1" y="57.1">2</text>
<text x="247" y="57.1">3</text>
<text x="252.8" y="57.1">4</text>
<text x="264.8" y="59.9">1</text>
<text x="270.7" y="59.9">3</text>
<text x="288.3" y="59.9">1</text>
<text x="294.2" y="59.9">3</text>
<text x="346.9" y="59.9">1</text>
<text x="352.8" y="59.9">3</text>
<text x="370.3" y="59.9">1</text>
<text x="376.2" y="59.9">3</text>
<text x="229.3" y="64.5">X2</text>
<text x="235.2" y="70.9">1</text>
<text x="241.1" y="70.9">2</text>
<text x="247" y="70.9">3</text>
<text x="254.3" y="70.9">4</text>
<text x="261.7" y="70.9">5</text>
<text x="267.5" y="70.9">6</text>
<text x="273.4" y="70.9">7</text>
<text x="279.2" y="70.9">8</text>
<text x="285.1" y="70.9">9</text>
<text x="289.7" y="70.9">10</text>
<text x="295.6" y="70.9">11</text>
<text x="301.4" y="70.9">12</text>
<text x="307.3" y="70.9">13</text>
<text x="313.2" y="70.9">14</text>
<text x="319" y="70.9">15</text>
<text x="324.9" y="70.9">16</text>
<text x="330.7" y="70.9">17</text>
<text x="336.6" y="70.9">18</text>
<text x="342.5" y="70.9">19</text>
<text x="348.3" y="70.9">20</text>
<text x="354.2" y="70.9">21</text>
<text x="360" y="70.9">22</text>
<text x="365.9" y="70.9">23</text>
<text x="371.8" y="70.9">24</text>
<text x="377.6" y="70.9">25</text>
<text x="383.5" y="70.9">26</text>
<text x="389.3" y="70.9">27</text>
<text x="395.2" y="70.9">28</text>
<text x="228.9" y="89.3">М1 - электродвигатель</text>
<text x="228.9" y="95.7">Х1 - колодка клеммная</text>
<text x="228.9" y="102.1">Х2 - соединитель (вилка, розетка) РП10-30</text>
<text x="228.9" y="108.5">А1 - блок сигнализации положения</text>
<text x="228.9" y="114.9">S1..S4 - выключатели сигнализации</text>
<text x="274.5" y="129.6">Диаграмма работы микровыключателей</text>
</g>
<g font-size="3.5">
<text x="19.4" y="27.2">Назначение прибора</text>
<text x="22.8" y="33.3">Идентификатор</text>
<text x="21" y="39.2">Схема внутренних</text>
<text x="25.5" y="43.3">соединений</text>
<text x="22.1" y="49">Контакт прибора</text>
<text x="22.4" y="53.1">Маркировка жил</text>
<text x="22.8" y="57.3">кабеля/провода</text>
<text x="22.8" y="65.3">кабеля/провода</text>
<text x="25.4" y="61.1">Маркировка</text>
<text x="21.3" y="69.1">Марка, тип, длина</text>
<text x="22.4" y="77.1">Маркировка жил</text>
<text x="28.8" y="73.3">кабеля</text>
<text x="22.8" y="81.3">кабеля/провода</text>
<text x="27.4" y="87.2">Шина PE</text>
<text x="21.8" y="95.2">Клеммник шкафа</text>
<text x="24" y="103.2">Питание 220В</text>
<text x="26.3" y="111.2">Ноль 220В</text>
<text x="19.4" y="119.2">Маркировка провода</text>
<text x="26.5" y="125.1">Пускатель</text>
<text x="23.5" y="129.2">бесконтактный</text>
<text x="26.3" y="133.3">(ПБР 3МК)</text>
<text x="19.4" y="139.2">Маркировка провода</text>
<text x="21.8" y="147.2">Клеммник шкафа</text>
<text x="22.4" y="153.1">Маркировка жил</text>
<text x="22.8" y="157.3">кабеля/провода</text>
<text x="25.4" y="161.1">Маркировка</text>
<text x="22.8" y="165.3">кабеля/провода</text>
<text x="21.3" y="169.1">Марка, тип, длина</text>
<text x="28.8" y="173.3">кабеля</text>
<text x="22.4" y="177.1">Маркировка жил</text>
<text x="22.8" y="181.3">кабеля/провода</text>
<text x="27.4" y="187.2">Шина PE</text>
<text x="21.8" y="195.2">Клеммник шкафа</text>
<text x="19.4" y="203.2">Маркировка провода</text>
<text x="30.1" y="216.2">Реле</text>
<text x="19.4" y="229.4">Маркировка провода</text>
<text x="27.1" y="237.4">Ноль 24В</text>
<text x="22.2" y="243.3">Дополнительная</text>
<text x="26.4" y="247.4">индикация</text>
<text x="24.8" y="253.4">Питание 24В</text>
<text x="19.4" y="261.4">Маркировка провода</text>
<text x="21.3" y="267.3">Клеммник модуля</text>
<text x="24.1" y="271.4">ввода/вывода</text>
</g>
<g font-size="2.5">
<text x="72" y="24.3">role</text>
<text x="122.7" y="24.3">role</text>
<text x="192.5" y="24.3">role</text>
<text x="72.9" y="32.8">id</text>
<text x="123.6" y="32.8">id</text>
<text x="193.4" y="32.8">id</text>
<text x="61.1" y="39.3">1</text>
<text x="68.5" y="36.3">БСПТ-10М</text>
<text x="69.1" y="39.3">3</text>
<text x="85.1" y="39.3">4</text>
<text x="118.8" y="37.1">S2</text>
<text x="127.4" y="37.1">S1</text>
<text x="184.3" y="37.1">S2</text>
<text x="195.5" y="40.6">M</text>
<text x="205.9" y="37.1">S1</text>
<text x="60.6" y="48.8">13</text>
<text x="68.6" y="48.8">14</text>
<text x="76.6" y="48.8">16</text>
<text x="84.6" y="48.8">18</text>
<text x="116.8" y="48.8">11</text>
<text x="121.1" y="48.8">12</text>
<text x="126" y="48.8">7</text>
<text x="130.3" y="48.8">8</text>
<text x="178.6" y="48.8">4</text>
<text x="182.9" y="48.8">9</text>
<text x="186.6" y="48.8">10</text>
<text x="191.5" y="48.8">1</text>
<text x="195.8" y="48.8">2</text>
<text x="200.1" y="48.8">3</text>
<text x="204.4" y="48.8">5</text>
<text x="208.7" y="48.8">6</text>
<text x="61.1" y="56.3" transform="rotate(-90 61.1 56.3)">24vAi</text>
<text x="69.1" y="56.3" transform="rotate(-90 69.1 56.3)">0vAi</text>
<text x="85.1" y="56.3" transform="rotate(-90 85.1 56.3)">Wcp1</text>
<text x="117.3" y="56.8" transform="rotate(-90 117.3 56.8)">Wcp6</text>
<text x="126" y="56.8" transform="rotate(-90 126 56.8)">Lpp</text>
<text x="130.3" y="56.8" transform="rotate(-90 130.3 56.8)">Wcp7</text>
<text x="178.6" y="56.8" transform="rotate(-90 178.6 56.8)">PE</text>
<text x="182.9" y="56.8" transform="rotate(-90 182.9 56.8)">Wpp4</text>
<text x="191.5" y="56.8" transform="rotate(-90 191.5 56.8)">Wpp3</text>
<text x="208.7" y="56.8" transform="rotate(-90 208.7 56.8)">Wpp5</text>
<text x="61.7" y="60.7">4..20 мА</text>
<text x="68" y="64.8">idAi</text>
<text x="122.6" y="64.8">idDi</text>
<text x="189.9" y="64.8">idDo</text>
<text x="113.4" y="70.7">МКШ3х0,5</text>
<text x="125.1" y="68.4">L=LC2</text>
<text x="125.1" y="70.9">Lg=LCg2</text>
<text x="180.4" y="70.7">ПВС4х0,75</text>
<text x="193" y="68.4">L=LC2</text>
<text x="193" y="70.9">Lg=LCg2</text>
<text x="98.6" y="73.4">PP</text>
<text x="125.1" y="73.6">Lt=LCt2</text>
<text x="167.7" y="73.4">PP</text>
<text x="193" y="73.6">Lt=LCt2</text>
<text x="112.4" y="81.9" transform="rotate(-90 112.4 81.9)">Wcp6</text>
<text x="123.8" y="81.9" transform="rotate(-90 123.8 81.9)">Lpp</text>
<text x="135.2" y="81.9" transform="rotate(-90 135.2 81.9)">Wcp7</text>
<text x="174.8" y="81.9" transform="rotate(-90 174.8 81.9)">PE</text>
<text x="181.6" y="81.9" transform="rotate(-90 181.6 81.9)">Wpp3</text>
<text x="193" y="81.9" transform="rotate(-90 193 81.9)">Wpp4</text>
<text x="204.4" y="81.9" transform="rotate(-90 204.4 81.9)">Wpp5</text>
<text x="167.7" y="89.4">PE</text>
<text x="98.6" y="97.4">XTpp3</text>
<text x="114" y="96.9">Tpp31</text>
<text x="125.4" y="96.9">Tpp32</text>
<text x="136.8" y="96.9">Tpp33</text>
<text x="167.7" y="97.4">XTpp4</text>
<text x="183.2" y="96.9">Tpp41</text>
<text x="194.6" y="96.9">Tpp42</text>
<text x="206" y="96.9">Tpp43</text>
<text x="98.6" y="105.4">Lpp</text>
<text x="167.7" y="105.4">Lpp</text>
<text x="98.6" y="113.4">Npp</text>
<text x="167.7" y="113.4">Npp</text>
<text x="112.4" y="120.9" transform="rotate(-90 112.4 120.9)">Wcp6</text>
<text x="122.4" y="120.9" transform="rotate(-90 122.4 120.9)">Npp</text>
<text x="135.2" y="120.9" transform="rotate(-90 135.2 120.9)">Wcp7</text>
<text x="173.7" y="124.8">X1</text>
<text x="178.6" y="120.8" transform="rotate(-90 178.6 120.8)">Lpp</text>
<text x="178.6" y="124.8">1</text>
<text x="182.9" y="124.8">2</text>
<text x="187.2" y="120.8" transform="rotate(-90 187.2 120.8)">Npp</text>
<text x="187.2" y="124.8">3</text>
<text x="191.5" y="124.8">7</text>
<text x="195.8" y="120.8" transform="rotate(-90 195.8 120.8)">Wpp3</text>
<text x="195.8" y="124.8">4</text>
<text x="200.1" y="120.8" transform="rotate(-90 200.1 120.8)">Wpp4</text>
<text x="200.1" y="124.8">5</text>
<text x="204.4" y="120.8" transform="rotate(-90 204.4 120.8)">Wpp5</text>
<text x="204.4" y="124.8">6</text>
<text x="189.5" y="128.8">VSpp</text>
<text x="173.7" y="132.8">X2</text>
<text x="181.4" y="132.8">2</text>
<text x="191.5" y="132.8">3</text>
<text x="201.6" y="132.8">1</text>
<text x="181.5" y="140.7" transform="rotate(-90 181.5 140.7)">0vDo</text>
<text x="191.5" y="140.7" transform="rotate(-90 191.5 140.7)">Wcp4</text>
<text x="201.5" y="140.7" transform="rotate(-90 201.5 140.7)">Wcp5</text>
<text x="98.6" y="149.4">XTpp1</text>
<text x="114" y="148.9">Tpp11</text>
<text x="124" y="148.9">Tpp12</text>
<text x="136.8" y="148.9">Tpp13</text>
<text x="167.7" y="149.4">XTpp2</text>
<text x="183.1" y="148.9">Tpp21</text>
<text x="193.1" y="149">Tpp22</text>
<text x="203.1" y="149">Tpp23</text>
<text x="112.4" y="156.3" transform="rotate(-90 112.4 156.3)">Wcp6</text>
<text x="122.4" y="156.3" transform="rotate(-90 122.4 156.3)">Npp</text>
<text x="135.2" y="156.3" transform="rotate(-90 135.2 156.3)">Wcp7</text>
<text x="167.7" y="157.4">PP</text>
<text x="181.5" y="156.1" transform="rotate(-90 181.5 156.1)">0vDo</text>
<text x="191.5" y="156.1" transform="rotate(-90 191.5 156.1)">Wcp4</text>
<text x="201.5" y="156.1" transform="rotate(-90 201.5 156.1)">Wcp5</text>
<text x="71.2" y="167.1">L=LC</text>
<text x="120.9" y="163">idKL</text>
<text x="124.1" y="167.2">L=LC1</text>
<text x="189.9" y="162.8">idVS</text>
<text x="193.3" y="167.2">L=LC1</text>
<text x="53.6" y="173.4">CP</text>
<text x="57.8" y="170.2">МКЭШ3х0,5</text>
<text x="71.2" y="170.1">Lg=LCg</text>
<text x="71.2" y="173">Lt=LCt</text>
<text x="98.6" y="173.4">CP</text>
<text x="112" y="170.2">МКШ3х0,5</text>
<text x="124.1" y="170.2">Lg=LCg1</text>
<text x="124.1" y="173.1">Lt=LCt1</text>
<text x="167.7" y="173.4">CP</text>
<text x="180.4" y="170.1">ПВС3х0,75</text>
<text x="193.3" y="170.1">Lg=LCg1</text>
<text x="193.3" y="173.1">Lt=LCt1</text>
<text x="61.1" y="181.9" transform="rotate(-90 61.1 181.9)">24vAi</text>
<text x="69.1" y="182" transform="rotate(-90 69.1 182)">0vAi</text>
<text x="77.1" y="181.9" transform="rotate(-90 77.1 181.9)">Wcp1</text>
<text x="85.1" y="181.9" transform="rotate(-90 85.1 181.9)">PE</text>
<text x="112.4" y="181.9" transform="rotate(-90 112.4 181.9)">Wcp6</text>
<text x="122.4" y="182.1" transform="rotate(-90 122.4 182.1)">Npp</text>
<text x="135.2" y="181.9" transform="rotate(-90 135.2 181.9)">Wcp7</text>
<text x="181.5" y="181.9" transform="rotate(-90 181.5 181.9)">0vDo</text>
<text x="191.5" y="181.9" transform="rotate(-90 191.5 181.9)">Wcp4</text>
<text x="201.5" y="181.9" transform="rotate(-90 201.5 181.9)">Wcp5</text>
<text x="53.6" y="189.4">PE</text>
<text x="53.6" y="197.4">XTcp1</text>
<text x="62.7" y="196.8">Tcp11</text>
<text x="70.7" y="196.8">Tcp12</text>
<text x="78.7" y="196.8">Tcp13</text>
<text x="98.6" y="197.4">XTcp2</text>
<text x="114" y="196.9">Tcp21</text>
<text x="124" y="196.9">Tcp22</text>
<text x="136.8" y="196.9">Tcp23</text>
<text x="167.7" y="197.4">XTcp3</text>
<text x="183.1" y="196.9">Tcp31</text>
<text x="193.1" y="196.9">Tcp32</text>
<text x="203.1" y="196.9">Tcp33</text>
<text x="112.4" y="205.9" transform="rotate(-90 112.4 205.9)">Wcp6</text>
<text x="122.4" y="206" transform="rotate(-90 122.4 206)">Npp</text>
<text x="135.2" y="205.9" transform="rotate(-90 135.2 205.9)">Wcp7</text>
<text x="110.8" y="212.3">TkliL</text>
<text x="120.6" y="212.3">TkliN</text>
<text x="133.6" y="212.3">TkliL</text>
<text x="143.4" y="212.3">TkliN</text>
<text x="109.5" y="217.3">KLpp1</text>
<text x="132.3" y="217.3">KLpp2</text>
<text x="110.5" y="223.5">Tkl0v</text>
<text x="119.9" y="223.5">Tkl24v</text>
<text x="133.3" y="223.5">Tkl0v</text>
<text x="142.7" y="223.5">Tkl24v</text>
<text x="61.1" y="232.1" transform="rotate(-90 61.1 232.1)">24vAi</text>
<text x="69.1" y="232.1" transform="rotate(-90 69.1 232.1)">0vAi</text>
<text x="77.1" y="232.1" transform="rotate(-90 77.1 232.1)">Wcp1</text>
<text x="112.4" y="232.1" transform="rotate(-90 112.4 232.1)">Wcp2</text>
<text x="122.4" y="232.2" transform="rotate(-90 122.4 232.2)">24vDi</text>
<text x="135.2" y="232.1" transform="rotate(-90 135.2 232.1)">Wcp3</text>
<text x="145.2" y="231.1" transform="rotate(-90 145.2 231.1)">24vDi</text>
<text x="181.5" y="232.1" transform="rotate(-90 181.5 232.1)">0vDo</text>
<text x="191.5" y="232.1" transform="rotate(-90 191.5 232.1)">Wcp4</text>
<text x="201.5" y="232.1" transform="rotate(-90 201.5 232.1)">Wcp5</text>
<text x="54.2" y="239.5">0vAi</text>
<text x="98.6" y="239.5">0vDi</text>
<text x="167.7" y="239.5">0vDo</text>
<text x="184.6" y="250.5">HLcp1</text>
<text x="194.6" y="250.5">HLcp2</text>
<text x="54.2" y="255.5">24vAi</text>
<text x="98.6" y="255.5">24vDi</text>
<text x="167.7" y="255.5">24vDo</text>
<text x="77.1" y="262.3" transform="rotate(-90 77.1 262.3)">Wcp1</text>
<text x="87.1" y="262.2" transform="rotate(-90 87.1 262.2)">0vAi</text>
<text x="112.4" y="262.7" transform="rotate(-90 112.4 262.7)">Wcp2</text>
<text x="135.2" y="262.7" transform="rotate(-90 135.2 262.7)">Wcp3</text>
<text x="155.8" y="262.7" transform="rotate(-90 155.8 262.7)">0vDi</text>
<text x="181.5" y="262.7" transform="rotate(-90 181.5 262.7)">24vDo</text>
<text x="191.5" y="262.7" transform="rotate(-90 191.5 262.7)">Wcp4</text>
<text x="201.5" y="262.7" transform="rotate(-90 201.5 262.7)">Wcp5</text>
<text x="74.7" y="267">TmAi+</text>
<text x="84.9" y="267">TmAi-</text>
<text x="109.9" y="267">TmDi1</text>
<text x="132.7" y="267">TmDi2</text>
<text x="151.8" y="267">TmDiCom</text>
<text x="177.1" y="267">TmDoCom</text>
<text x="188.7" y="267">TmDo1</text>
<text x="198.7" y="267">TmDo2</text>
<text x="53.6" y="271.5">AmAi</text>
<text x="76.2" y="271">Ai+</text>
<text x="86.4" y="271">Ai-</text>
<text x="98.6" y="271.5">AmDi</text>
<text x="109.4" y="274.5">Открыт</text>
<text x="110.6" y="271">DiOp</text>
<text x="132.3" y="274.5">Закрыт</text>
<text x="133.8" y="271">DiCl</text>
<text x="153.3" y="271">DiCom</text>
<text x="167.7" y="271.5">AmDo</text>
<text x="178.6" y="271">DoCom</text>
<text x="188" y="274.5">Открыть</text>
<text x="189.4" y="271">DoOp</text>
<text x="198.1" y="274.5">Закрыть</text>
<text x="199.8" y="271">DoCl</text>
</g>
</svg>
